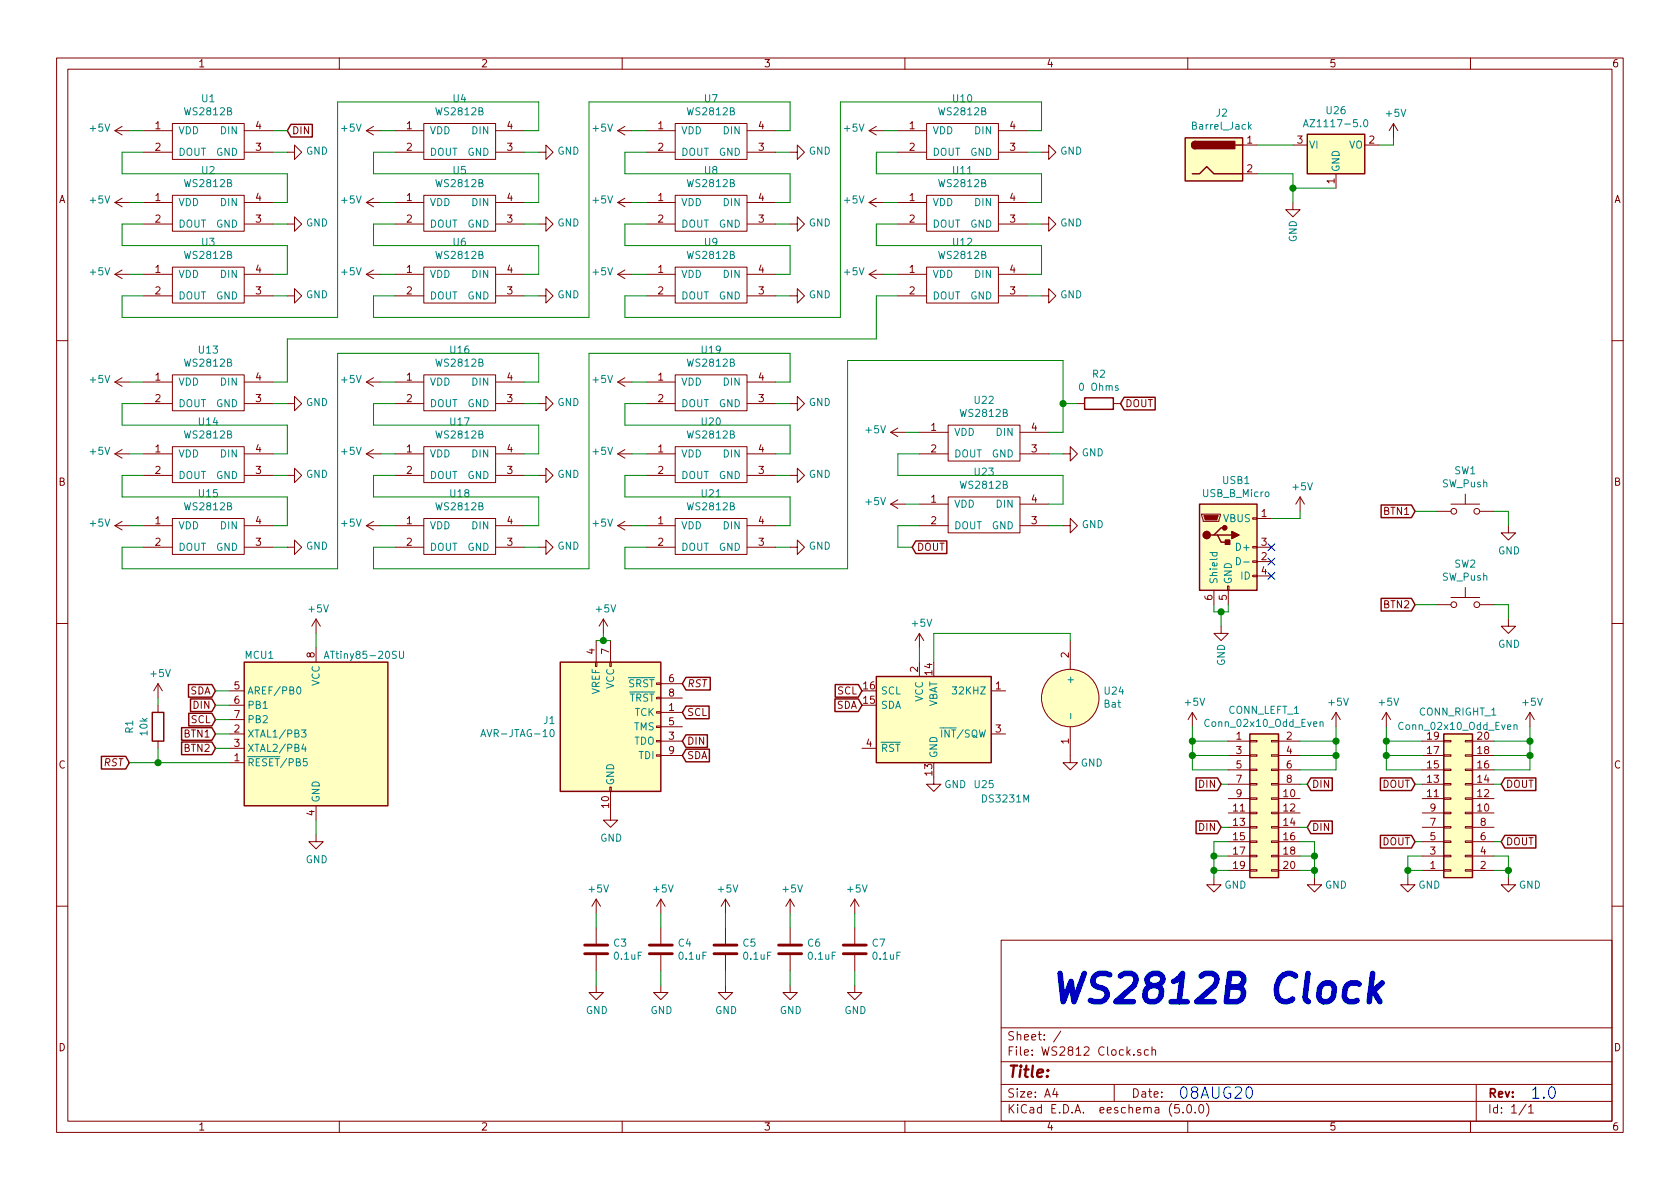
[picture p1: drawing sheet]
<svg xmlns="http://www.w3.org/2000/svg" width="297mm" height="210mm" viewBox="0 0 297 210" stroke-linecap="round" stroke-linejoin="round" font-family="sans-serif">
<g fill="none" stroke="#840000" stroke-width=".18">
<path d="M10 10.3h277v189.9h-277zM12 12.2h273v186.1h-273zM60 10.3v1.9M110 10.3v1.9M160 10.3v1.9M210 10.3v1.9M260 10.3v1.9M20.3 23.1h2.6M20.3 23.1l1.3 .8M20.3 35.8h2.6M20.3 35.8l1.3 .8M21.6 22.3l-1.3 .8"/>
<path d="M21.6 35l-1.3 .8M25.4 23.1h5.1M25.4 26.9h5.1M25.4 35.8h5.1M25.4 39.6h5.1M30.5 21.8h12.7v6.4h-12.7zM30.5 34.5h12.7v6.4h-12.7zM43.2 23.1h5.1M43.2 26.9h5.1M43.2 35.8h5.1M43.2 39.6h5.1M50.8 26.9h1.3v-1.3l1.2 1.3-1.2 1.3v-1.3"/>
<path d="M50.8 39.6h1.3v-1.3l1.2 1.3-1.2 1.3v-1.3M64.8 23.1h2.5M64.8 35.8h2.5M64.8 23.1l1.2 .8M64.8 35.8l1.2 .8M66 22.3l-1.2 .8M66 35l-1.2 .8M69.8 23.1h5.1M69.8 26.9h5.1M69.8 35.8h5.1M69.8 39.6h5.1M74.9 21.8h12.7v6.4h-12.7z"/>
<path d="M74.9 34.5h12.7v6.4h-12.7zM87.6 23.1h5.1M87.6 26.9h5.1M87.6 35.8h5.1M87.6 39.6h5.1M95.2 26.9h1.3v-1.3l1.3 1.3-1.3 1.3v-1.3M95.2 39.6h1.3v-1.3l1.3 1.3-1.3 1.3v-1.3M109.2 23.1h2.6M109.2 35.8h2.6M109.2 23.1l1.3 .8M109.2 35.8l1.3 .8M110.5 22.3l-1.3 .8"/>
<path d="M110.5 35l-1.3 .8M114.3 23.1h5.1M114.3 26.9h5.1M114.3 35.8h5.1M114.3 39.6h5.1M119.4 21.8h12.7v6.4h-12.7zM119.4 34.5h12.7v6.4h-12.7zM132.1 23.1h5.1M132.1 26.9h5.1M132.1 35.8h5.1M132.1 39.6h5.1M139.7 26.9h1.3v-1.3l1.2 1.3-1.2 1.3v-1.3"/>
<path d="M139.7 39.6h1.3v-1.3l1.2 1.3-1.2 1.3v-1.3M153.7 23.1h2.5M153.7 35.8h2.5M153.7 23.1l1.2 .8M153.7 35.8l1.2 .8M154.9 22.3l-1.2 .8M154.9 35l-1.2 .8M158.7 23.1h5.1M158.7 26.9h5.1M158.7 35.8h5.1M158.7 39.6h5.1M163.8 21.8h12.7v6.4h-12.7z"/>
<path d="M163.8 34.5h12.7v6.4h-12.7zM176.5 23.1h5.1M176.5 26.9h5.1M176.5 35.8h5.1M176.5 39.6h5.1M184.1 26.9h1.3v-1.3l1.3 1.3-1.3 1.3v-1.3M184.1 39.6h1.3v-1.3l1.3 1.3-1.3 1.3v-1.3M219.7 25.6h2.5M219.7 30.7h2.5M228.6 35.8v1.3h1.3l-1.3 1.2-1.3-1.2h1.3M228.6 25.6h2.5M236.2 30.7v2.6"/>
<path d="M241.3 25.6h2.5M246.4 21.8l-.8 1.3M246.4 21.8v2.6M246.4 21.8l.7 1.3M20.3 48.5h2.6M20.3 48.5l1.3 .8M21.6 47.7l-1.3 .8M25.4 48.5h5.1M25.4 52.3h5.1M30.5 47.2h12.7v6.4h-12.7zM43.2 48.5h5.1M43.2 52.3h5.1"/>
<path d="M50.8 52.3h1.3v-1.3l1.2 1.3-1.2 1.3v-1.3M64.8 48.5h2.5M64.8 48.5l1.2 .8M66 47.7l-1.2 .8M69.8 48.5h5.1M69.8 52.3h5.1M74.9 47.2h12.7v6.4h-12.7zM87.6 48.5h5.1M87.6 52.3h5.1M95.2 52.3h1.3v-1.3l1.3 1.3-1.3 1.3v-1.3M109.2 48.5h2.6M109.2 48.5l1.3 .8"/>
<path d="M110.5 47.7l-1.3 .8M114.3 48.5h5.1M114.3 52.3h5.1M119.4 47.2h12.7v6.4h-12.7zM132.1 48.5h5.1M132.1 52.3h5.1M139.7 52.3h1.3v-1.3l1.2 1.3-1.2 1.3v-1.3M153.7 48.5h2.5M153.7 48.5l1.2 .8M154.9 47.7l-1.2 .8M158.7 48.5h5.1M158.7 52.3h5.1"/>
<path d="M163.8 47.2h12.7v6.4h-12.7zM176.5 48.5h5.1M176.5 52.3h5.1M184.1 52.3h1.3v-1.3l1.3 1.3-1.3 1.3v-1.3M10 60.2h2M20.3 67.6h2.6M20.3 67.6l1.3 .7M21.6 66.8l-1.3 .8M21.6 79.5l-1.3 .8M25.4 67.6h5.1M25.4 71.4h5.1M30.5 66.3h12.7v6.3h-12.7z"/>
<path d="M30.5 79h12.7v6.3h-12.7zM43.2 67.6h5.1M43.2 71.4h5.1M50.8 71.4h1.3v-1.3l1.2 1.3-1.2 1.2v-1.2M64.8 67.6h2.5M64.8 67.6l1.2 .7M66 66.8l-1.2 .8M66 79.5l-1.2 .8M69.8 67.6h5.1M69.8 71.4h5.1M74.9 66.3h12.7v6.3h-12.7zM74.9 79h12.7v6.3h-12.7z"/>
<path d="M87.6 67.6h5.1M87.6 71.4h5.1M95.2 71.4h1.3v-1.3l1.3 1.3-1.3 1.2v-1.2M109.2 67.6h2.6M109.2 67.6l1.3 .7M110.5 66.8l-1.3 .8M110.5 79.5l-1.3 .8M114.3 67.6h5.1M114.3 71.4h5.1M119.4 66.3h12.7v6.3h-12.7zM119.4 79h12.7v6.3h-12.7zM132.1 67.6h5.1"/>
<path d="M132.1 71.4h5.1M139.7 71.4h1.3v-1.3l1.2 1.3-1.2 1.2v-1.2M157.5 76.4h2.5M157.5 76.4l1.2 .8M158.7 75.7l-1.2 .7M162.6 76.4h5M167.6 75.2h12.7v6.3h-12.7zM180.3 76.4h5.1M190.5 71.4h1.3M196.8 71.4h1.3M285 60.2h2M20.3 80.3h2.6"/>
<path d="M20.3 80.3l1.3 .7M20.3 93h2.6M20.3 93l1.3 .7M21.6 92.2l-1.3 .8M25.4 96.8h5.1M25.4 80.3h5.1M25.4 84.1h5.1M25.4 93h5.1M30.5 91.7h12.7v6.3h-12.7zM43.2 96.8h5.1M43.2 80.3h5.1M43.2 84.1h5.1"/>
<path d="M43.2 93h5.1M50.8 84.1h1.3v-1.3l1.2 1.3-1.2 1.2v-1.2M50.8 96.8h1.3v-1.3l1.2 1.3-1.2 1.2v-1.2M64.8 80.3h2.5M64.8 93h2.5M64.8 80.3l1.2 .7M64.8 93l1.2 .7M66 92.2l-1.2 .8M69.8 96.8h5.1M69.8 80.3h5.1M69.8 84.1h5.1M69.8 93h5.1"/>
<path d="M74.9 91.7h12.7v6.3h-12.7zM87.6 96.8h5.1M87.6 80.3h5.1M87.6 84.1h5.1M87.6 93h5.1M95.2 84.1h1.3v-1.3l1.3 1.3-1.3 1.2v-1.2M95.2 96.8h1.3v-1.3l1.3 1.3-1.3 1.2v-1.2M109.2 80.3h2.6M109.2 93h2.6M109.2 80.3l1.3 .7M109.2 93l1.3 .7M110.5 92.2l-1.3 .8"/>
<path d="M114.3 96.8h5.1M114.3 80.3h5.1M114.3 84.1h5.1M114.3 93h5.1M119.4 91.7h12.7v6.3h-12.7zM132.1 96.8h5.1M132.1 80.3h5.1M132.1 84.1h5.1M132.1 93h5.1M139.7 84.1h1.3v-1.3l1.2 1.3-1.2 1.2v-1.2M139.7 96.8h1.3v-1.3l1.2 1.3-1.2 1.2v-1.2M157.5 89.1h2.5"/>
<path d="M157.5 89.1l1.2 .8M158.7 88.4l-1.2 .7M162.6 89.1h5M162.6 80.3h5M162.6 93h5M167.6 87.9h12.7v6.3h-12.7zM180.3 89.1h5.1M180.3 80.3h5.1M180.3 93h5.1M188 80.3h1.2v-1.3l1.3 1.3-1.3 1.2v-1.2M188 93h1.2v-1.3l1.3 1.3-1.3 1.2v-1.2M212.5 90.9h3.3v.3l-.3 1h-2.8z"/>
<path d="M221.5 99.2h.7v.2h-.7zM221.5 96.6h.7v.3h-.7zM221.5 91.6h.7v.2h-.7zM222.2 91.7h2.6M222.2 99.3h2.6M222.2 96.8h2.6M229.9 87.9l-.8 1.2M229.9 87.9v2.5M229.9 87.9l.7 1.2M254 90.4h2.5M256.5 89.1h5.1M259.1 87.4v1.7"/>
<path d="M261.6 90.4h2.6M266.7 93v1.2h1.3l-1.3 1.3-1.3-1.3h1.3M10 110.3h2M55.9 109.5v2.5M55.9 114.5v2.6M55.9 109.5l-.8 1.2M55.9 109.5l.7 1.2M105.3 117.1h.2v.8h-.2zM105.4 113.3v3.8M106.7 109.5l-.8 1.2M106.7 109.5v2.5M106.7 109.5l.7 1.2"/>
<path d="M107.8 117.1h.3v.8h-.3zM107.9 113.3v3.8M162.6 112v2.5M162.6 117.1v2.5M162.6 112l-.8 1.3M162.6 112l.7 1.3M189.2 113.3v5.1M214.6 104.4v2.5M215.9 110.7v1.3h1.3l-1.3 1.3-1.3-1.3h1.3M217 103.6h.3v.8h-.3zM217.2 104.4v2.5M221.5 101.7h.7v.3h-.7z"/>
<path d="M222.2 101.8h2.6M254 106.9h2.5M256.5 105.7h5.1M259.1 103.9v1.8M261.6 106.9h2.6M266.7 109.5v1.2h1.3l-1.3 1.3-1.3-1.3h1.3M285 110.3h2M27.9 120.9l-.7 1.3M27.9 120.9v2.5M27.9 124.7v1.3M27.9 131.1v1.2M27.9 120.9l.8 1.3"/>
<path d="M40.6 134.9h2.6M40.6 129.8h2.6M40.6 132.3h2.6M40.6 122.2h2.6M40.6 124.7h2.6M40.6 127.2h2.6M107.8 139.2h.3v.7h-.3zM107.9 139.9v5.1h1.3l-1.3 1.3-1.2-1.3h1.2M116.1 133.5h.7v.2h-.7zM116.1 130.9h.7v.3h-.7zM116.1 128.4h.7v.2h-.7zM116.1 125.9h.7v.2h-.7z"/>
<path d="M116.1 123.3h.7v.3h-.7zM116.1 120.8h.7v.2h-.7zM116.8 126h3.8M116.8 131.1h3.8M116.8 128.5h3.8M116.8 120.9h3.8M116.8 123.4h3.8M116.8 133.6h3.8M152.4 132.3h2.5M165.1 137.4v1.3h1.3l-1.3 1.2-1.3-1.2h1.3M175.3 129.8h2.5M175.3 122.2h2.5"/>
<path d="M189.2 128.5v6.4h1.3l-1.3 1.2-1.2-1.2h1.2M210.8 126l-.7 1.2M210.8 126v2.5M210.8 126l.8 1.2M217.2 131.1h3.8M217.2 133.6h3.8M217.2 136.1h3.8M217.2 138.7h3.8M221 138.6h1.2v.2h-1.2zM221 136h1.2v.3h-1.2zM221 133.5h1.2v.2h-1.2zM221 130.9h1.2v.3h-1.2z"/>
<path d="M224.8 138.6h1.3v.2h-1.3zM224.8 136h1.3v.3h-1.3zM224.8 133.5h1.3v.2h-1.3zM224.8 130.9h1.3v.3h-1.3zM226.1 131.1h3.8M226.1 133.6h3.8M226.1 136.1h3.8M226.1 138.7h3.8M236.2 126l-.7 1.2M236.2 126v2.5M236.2 126l.8 1.2M245.1 126l-.8 1.2"/>
<path d="M245.1 126v2.5M245.1 126l.8 1.2M251.5 131.1h3.8M251.5 133.6h3.8M251.5 136.1h3.8M251.5 138.7h3.8M255.3 130.9h1.2v.3h-1.2zM255.3 133.5h1.2v.2h-1.2zM255.3 136h1.2v.3h-1.2zM255.3 138.6h1.2v.2h-1.2zM259.1 130.9h1.2v.3h-1.2zM259.1 133.5h1.2v.2h-1.2z"/>
<path d="M259.1 136h1.2v.3h-1.2zM259.1 138.6h1.2v.2h-1.2zM260.3 131.1h3.9M260.3 133.6h3.9M260.3 136.1h3.9M260.3 138.7h3.9M270.5 126l-.8 1.2M270.5 126v2.5M270.5 126l.8 1.2M55.9 147.6v1.2h1.2l-1.2 1.3-1.3-1.3h1.3M55.9 142.5v2.5M105.4 159v2.5"/>
<path d="M105.4 159l-.8 1.3M105.4 159l.8 1.3M116.8 159v2.5M116.8 159l-.7 1.3M116.8 159l.8 1.3M128.3 159v2.5M128.3 159l-.8 1.3M128.3 159l.7 1.3M139.7 159v2.5M139.7 159l-.8 1.3M139.7 159l.8 1.3M151.1 159v2.5"/>
<path d="M151.1 159l-.7 1.3M151.1 159l.8 1.3M214.6 155.2v1.3h1.3l-1.3 1.2-1.2-1.2h1.2M217.2 141.2h3.8M217.2 143.8h3.8M217.2 146.3h3.8M217.2 148.8h3.8M217.2 151.4h3.8M217.2 153.9h3.8M221 153.8h1.2v.2h-1.2zM221 151.3h1.2v.2h-1.2zM221 148.7h1.2v.3h-1.2z"/>
<path d="M221 146.2h1.2v.2h-1.2zM221 143.6h1.2v.3h-1.2zM221 141.1h1.2v.2h-1.2zM224.8 153.8h1.3v.2h-1.3zM224.8 151.3h1.3v.2h-1.3zM224.8 148.7h1.3v.3h-1.3zM224.8 146.2h1.3v.2h-1.3zM224.8 143.6h1.3v.3h-1.3zM224.8 141.1h1.3v.2h-1.3zM226.1 141.2h3.8M226.1 143.8h3.8M226.1 146.3h3.8"/>
<path d="M226.1 148.8h3.8M226.1 151.4h3.8M226.1 153.9h3.8M232.4 155.2v1.3h1.3l-1.3 1.2-1.3-1.2h1.3M248.9 155.2v1.3h1.3l-1.3 1.2-1.3-1.2h1.3M251.5 141.2h3.8M251.5 143.8h3.8M251.5 146.3h3.8M251.5 148.8h3.8M251.5 151.4h3.8M251.5 153.9h3.8M255.3 141.1h1.2v.2h-1.2z"/>
<path d="M255.3 143.6h1.2v.3h-1.2zM255.3 146.2h1.2v.2h-1.2zM255.3 148.7h1.2v.3h-1.2zM255.3 151.3h1.2v.2h-1.2zM255.3 153.8h1.2v.2h-1.2zM259.1 141.1h1.2v.2h-1.2zM259.1 143.6h1.2v.3h-1.2zM259.1 146.2h1.2v.2h-1.2zM259.1 148.7h1.2v.3h-1.2zM259.1 151.3h1.2v.2h-1.2zM259.1 153.8h1.2v.2h-1.2zM260.3 141.2h3.9"/>
<path d="M260.3 143.8h3.9M260.3 146.3h3.9M260.3 148.8h3.9M260.3 151.4h3.9M260.3 153.9h3.9M266.7 155.2v1.3h1.3l-1.3 1.2-1.3-1.2h1.3M10 160.2h2M105.4 174.2v1.3h1.3l-1.3 1.3-1.3-1.3h1.3M105.4 164.1v2.8M105.4 168.9v2.8M116.8 174.2v1.3h1.3l-1.3 1.3-1.2-1.3h1.2M116.8 164.1v2.8"/>
<path d="M116.8 168.9v2.8M128.3 174.2v1.3h1.2l-1.2 1.3-1.3-1.3h1.3M128.3 164.1v2.8M128.3 168.9v2.8M139.7 174.2v1.3h1.3l-1.3 1.3-1.3-1.3h1.3M139.7 164.1v2.8M139.7 168.9v2.8M151.1 174.2v1.3h1.3l-1.3 1.3-1.2-1.3h1.2M151.1 164.1v2.8M151.1 168.9v2.8M177 166.3h108v32h-108zM285 160.2h2"/>
<path d="M60 198.3v1.9M110 198.3v1.9M160 198.3v1.9M177 194.8h108M177 191.8h108M177 187.8h108M177 181.8h108M186.5 192.5l-.4 1h1M186.8 193v1M187.6 182.3l-1.3 2M197 191.8v3M201.7 185.7l-.4-.1-.2 .2 .1 .2 .5 .2v.3h-.6"/>
<path d="M203 185.7l-.4-.1-.3 .3 .2 .6h.5M203.7 185.7l.2-.1 .4 .1v.9M203.7 185.1v1.5M208.5 195.3h-.8v.7l.2-.1 .5 .1 .1 .2v.5l-.2 .1-.6-.1M209.2 196.7v.1M210 195.5l.3-.2a.94 .94 0 0 1 0 1.5 .82 .82 0 0 1-.3-1.3zM210 198.3v1.9M211.3 196.7v.1M212.2 195.4l.1-.1a.8 .8 0 0 1 .5 .8 .8 .8 0 0 1-.5 .7 1 1 0 0 1-.1-1.4zM213.3 195.1a1.71 1.71 0 0 1 0 2.3M260 198.3v1.9M261 191.8v6.5"/>
<path d="M269.8 195.2l-1.2 2M270.3 195.8l.4-.5v1.5M270.3 196.8h.8"/>
<circle cx="257" cy="90.4" r=".51"/>
<circle cx="261.1" cy="90.4" r=".51"/>
<circle cx="257" cy="106.9" r=".51"/>
<circle cx="261.1" cy="106.9" r=".51"/>
<circle cx="189.2" cy="123.4" r="5.1"/>
</g>
<g fill="none" stroke="#008400" stroke-width=".18">
<path d="M22.9 23.1h2.5M22.9 35.8h2.5M25.4 26.9h-3.8v3.8h29.2v5.1h-2.5M25.4 39.6h-3.8v3.8h29.2v5.1h-2.5M48.3 26.9h2.5M48.3 23.1h2.5M48.3 39.6h2.5M67.3 23.1h2.5M67.3 35.8h2.5M69.8 26.9h-3.8v3.8h29.2v5.1h-2.5M69.8 39.6h-3.8v3.8h29.2v5.1h-2.5M92.7 26.9h2.5"/>
<path d="M92.7 23.1h2.5v-5.1h-35.5v38.1h-38.1v-3.8h3.8M92.7 39.6h2.5M111.8 23.1h2.5M111.8 35.8h2.5M114.3 26.9h-3.8v3.8h29.2v5.1h-2.5M114.3 39.6h-3.8v3.8h29.2v5.1h-2.5M137.2 26.9h2.5M137.2 23.1h2.5v-5.1h-35.6v38.1h-38.1v-3.8h3.8M137.2 39.6h2.5M156.2 23.1h2.5M156.2 35.8h2.5M158.7 26.9h-3.8v3.8h29.2v5.1h-2.5"/>
<path d="M158.7 39.6h-3.8v3.8h29.2v5.1h-2.5M181.6 26.9h2.5M181.6 23.1h2.5v-5.1h-35.5v38.1h-38.1v-3.8h3.8M181.6 39.6h2.5M222.2 30.7h6.4v5.1M222.2 25.6h6.4M228.6 33.3h7.6M246.4 24.4v1.2h-2.6M22.9 48.5h2.5M48.3 52.3h2.5M67.3 48.5h2.5M92.7 52.3h2.5"/>
<path d="M111.8 48.5h2.5M137.2 52.3h2.5M156.2 48.5h2.5M158.7 52.3h-3.8v7.6h-104.1v7.7h-2.5M181.6 52.3h2.5M22.9 67.6h2.5M25.4 71.4h-3.8v3.8h29.2v5.1h-2.5M48.3 71.4h2.5M67.3 67.6h2.5M69.8 71.4h-3.8v3.8h29.2v5.1h-2.5M92.7 67.6h2.5v-5.1h-35.5v38.1h-38.1v-3.8h3.8M92.7 71.4h2.5"/>
<path d="M111.8 67.6h2.5M114.3 71.4h-3.8v3.8h29.2v5.1h-2.5M137.2 67.6h2.5v-5.1h-35.6v38.1h-38.1v-3.8h3.8M137.2 71.4h2.5M160 76.4h2.6M185.4 76.4h2.6v-12.7h-38.1v36.9h-39.4v-3.8h3.8M188 71.4h2.5M22.9 80.3h2.5M22.9 93h2.5M25.4 84.1h-3.8v3.8h29.2v5.1h-2.5M48.3 84.1h2.5M48.3 96.8h2.5"/>
<path d="M67.3 80.3h2.5M67.3 93h2.5M69.8 84.1h-3.8v3.8h29.2v5.1h-2.5M92.7 84.1h2.5M92.7 96.8h2.5M111.8 80.3h2.5M111.8 93h2.5M114.3 84.1h-3.8v3.8h29.2v5.1h-2.5M137.2 84.1h2.5M137.2 96.8h2.5M160 89.1h2.6M162.6 80.3h-3.9v3.8h29.3v5h-2.6"/>
<path d="M162.6 93h-3.9v3.8h2.6M185.4 80.3h2.6M185.4 93h2.6M229.9 90.4v1.3h-5.1M250.2 90.4h3.8M264.2 90.4h2.5v2.6M55.9 112v2.5M105.4 113.3h2.5M106.7 112v1.3M162.6 114.5v2.6M189.2 113.3v-1.3h-24.1v5.1M214.6 106.9v1.3h2.6v-1.3"/>
<path d="M215.9 108.2v2.5M250.2 106.9h3.8M264.2 106.9h2.5v2.6M22.9 134.9h17.7M27.9 123.4v1.3M27.9 132.3v2.6M38.1 124.7h2.5M38.1 127.2h2.5M38.1 122.2h2.5M38.1 129.8h2.5M38.1 132.3h2.5M210.8 128.5v7.6h6.4"/>
<path d="M210.8 131.1h6.4M210.8 133.6h6.4M215.9 138.7h1.3M229.9 131.1h6.3M229.9 133.6h6.3M229.9 138.7h1.2M236.2 128.5v7.6h-6.3M245.1 128.5v7.6h6.4M245.1 131.1h6.4M245.1 133.6h6.4M250.2 138.7h1.3M264.2 131.1h6.3"/>
<path d="M264.2 133.6h6.3M264.2 138.7h1.2M270.5 128.5v7.6h-6.3M55.9 145v2.6M214.6 153.9h2.6M214.6 151.4h2.6M215.9 146.3h1.3M217.2 148.8h-2.6v6.4M229.9 153.9h2.5M229.9 151.4h2.5M229.9 148.8h2.5v6.4M229.9 146.3h1.2"/>
<path d="M248.9 153.9h2.6M250.2 148.8h1.3M251.5 151.4h-2.6v3.8M264.2 151.4h2.5v3.8M264.2 153.9h2.5M264.2 148.8h1.2M105.4 161.5v2.6M105.4 171.7v2.5M116.8 161.5v2.6M116.8 171.7v2.5M128.3 161.5v2.6M128.3 171.7v2.5"/>
<path d="M139.7 161.5v2.6M139.7 171.7v2.5M151.1 161.5v2.6M151.1 171.7v2.5"/>
</g>
<g fill="none" stroke="#840000" stroke-width=".25">
<path d="M51.4 22h3.8v2.2h-3.8l-.6-1.1zM209.5 24.4h10.2v7.6h-10.2zM210.8 30.7h1.3l1.3-1.2 1.2 1.2h5.1M211.3 25a.63 .63 0 0 0-.6 .6 .63 .63 0 0 0 .6 .7M218.4 25.6h1.3M231.1 23.7h10.2v7h-10.2zM191.8 70.4h5v2h-5zM198.8 70.3h5.4v2.2h-5.4l-.7-1.1zM161.9 95.7h5.5v2.2h-5.5l-.6-1.1zM212.1 89.1h10.1v15.3h-10.1zM214.6 94.6h.7l.6 1.3h1.3M215.3 94.6h2.5"/>
<path d="M216.5 93.3h-.6l-1.3 1.3h-.6M244.2 89.3h5.4l.6 1.1-.6 1.1h-5.4zM43.2 117.1h25.4v25.4h-25.4zM99.1 117.1h17.7v22.8h-17.7zM121.3 119.8h4.3v2.2h-4.3l-.7-1.1zM154.9 119.6h20.4v15.3h-20.4zM244.2 105.8h5.4l.6 1.1-.6 1.1h-5.4zM17.9 133.8h4.3l.7 1.1-.7 1.1h-4.3zM26.9 126h2.1v5.1h-2.1zM32.1 128.7h5.4l.6 1.1-.6 1.1h-5.4zM32.1 131.2h5.4l.6 1.1-.6 1.1h-5.4zM33.3 121.1h4.2l.6 1.1-.6 1.1h-4.2z"/>
<path d="M33.4 126.1h4.1l.6 1.1-.6 1.2h-4.1zM33.7 123.6h3.8l.6 1.1-.6 1.1h-3.8zM121.3 124.9h4.1v2.2h-4.1l-.7-1.1zM121.3 132.5h4.1v2.2h-4.1l-.7-1.1zM121.3 129.9h3.8v2.3h-3.8l-.7-1.1zM147.6 123.6h4.2l.6 1.1-.6 1.1h-4.2zM147.7 121.1h4.1l.6 1.1-.6 1.1h-4.1zM211.5 137.6h3.8l.6 1.1-.6 1.1h-3.8zM221 129.8h5.1v25.4h-5.1zM231.8 137.6h3.8v2.2h-3.8l-.7-1.1zM244.1 137.6h5.5l.6 1.1-.6 1.1h-5.5zM255.3 129.8h5v25.4h-5z"/>
<path d="M266.1 137.6h5.5v2.2h-5.5l-.7-1.1zM211.5 145.2h3.8l.6 1.1-.6 1.1h-3.8zM231.8 145.2h3.8v2.2h-3.8l-.7-1.1zM244.1 147.7h5.5l.6 1.1-.6 1.2h-5.5zM266.1 147.7h5.5v2.3h-5.5l-.7-1.2z"/>
</g>
<g fill="#ffffc2" stroke="#ffffc2" stroke-width=".18">
<path d="M43.2 117.1h25.4v25.4h-25.4z"/>
<path d="M212.1 89.1h10.1v15.3h-10.1z"/>
<path d="M99.1 117.1h17.7v22.8h-17.7z"/>
<path d="M154.9 119.6h20.4v15.3h-20.4z"/>
<path d="M221 129.8h5.1v25.4h-5.1z"/>
<path d="M255.3 129.8h5v25.4h-5z"/>
<path d="M209.5 24.4h10.2v7.6h-10.2z"/>
<path d="M231.1 23.7h10.2v7h-10.2z"/>
<circle cx="189.2" cy="123.4" r="5.1"/>
</g>
<g fill="none" stroke="#008484" stroke-width=".18">
<path d="M220.9 22.4l.3 .5M221.2 22l-.4 .5M230.5 22.4l.4-1.2 .4 1.2M230.6 22.1h.6M241.2 21.3l.2-.1a.67 .67 0 0 1 .5 .6 .67 .67 0 0 1-.5 .6l-.3-.5zM213.9 97.7h1.3M214.4 97.7v.4l.2 .2 .5-.1v-.5M218.6 98.6a.64 .64 0 0 1 .7 .6 .64 .64 0 0 1-.7 .7zM219.9 99.4h1M57.3 116.4l.4-1.2 .5 1.2M57.5 116.1h.5M70.6 115.2v1l.3 .2h.2l.2-.2v-1"/>
<path d="M52.6 121.6l.2-.1a.67 .67 0 0 1 .4 .6 .67 .67 0 0 1-.4 .6l-.3-.5zM53.3 129.1h.8l-.4 .5 .3 .1 .1 .4-.3 .2-.5-.1M53.7 131.6l-.3 .9h.8M54 132v.9M54.3 134.2h-.6l-.1 .6 .2-.2 .5 .2v.5l-.2 .1-.5-.1M85 130.3l.4-1.3 .5 1.3M85.1 129.9h.7M97.4 129.1l.1-.1a.67 .67 0 0 1 .5 .6 .67 .67 0 0 1-.5 .7l-.3-.5zM166.2 128.7h.6M189.3 126.2v.9M233.4 127.8l.2-.2 .3 .1v.8M233.4 127.6v.9"/>
<path d="M267.7 128.3l.2-.1h.3v.8M267.7 128.2v.8"/>
</g>
<path d="M103.4 168.7h4M103.4 167.1h4M114.8 168.7h4.1M114.8 167.1h4.1M126.2 168.7h4.1M126.2 167.1h4.1M137.7 168.7h4M137.7 167.1h4M149.1 168.7h4.1M149.1 167.1h4.1" fill="none" stroke="#840000" stroke-width=".51"/>
<path d="M242.7 172.1l-.6 5M242.8 175.2l1.2 1.9M244.4 173.8l-2.1 1.9" fill="none" stroke="#0000c2" stroke-width=".99"/>
<path d="M220.5 192.4a.49 .49 0 0 1 .5-.2 .49 .49 0 0 1 .3 .4 1.04 1.04 0 0 1-.5 1.6 1.25 1.25 0 0 1-.3-1.8z" fill="none" stroke="#0000c2" stroke-width=".18"/>
<g fill="#840000" stroke="#840000" stroke-width=".25">
<path d="M216.7 95.5h.7v.8h-.7z"/>
<path d="M217.8 94l1.3 .6-1.3 .6z"/>
<path d="M210.9 25.2l.4-.2v1.3a.64 .64 0 0 1-.6-.4 .64 .64 0 0 1 .2-.7z"/>
<path d="M211.3 25h7v1.3h-7z"/>
<circle cx="213.4" cy="94.6" r=".63"/>
<circle cx="216.5" cy="93.3" r=".38"/>
</g>
<path d="M212.9 91.2h2.5l-.3 .7h-2z" fill="#840000" stroke="#840000" stroke-width=".18"/>
<g fill="#008400" stroke="#008400" stroke-width=".25">
<circle cx="215.9" cy="108.2" r=".51"/>
<circle cx="27.9" cy="134.9" r=".51"/>
<circle cx="106.7" cy="113.3" r=".51"/>
<circle cx="214.6" cy="153.9" r=".51"/>
<circle cx="232.4" cy="153.9" r=".51"/>
<circle cx="210.8" cy="131.1" r=".51"/>
<circle cx="210.8" cy="133.6" r=".51"/>
<circle cx="236.2" cy="131.1" r=".51"/>
<circle cx="236.2" cy="133.6" r=".51"/>
<circle cx="188" cy="71.4" r=".51"/>
<circle cx="248.9" cy="153.9" r=".51"/>
<circle cx="266.7" cy="153.9" r=".51"/>
<circle cx="245.1" cy="131.1" r=".51"/>
<circle cx="245.1" cy="133.6" r=".51"/>
<circle cx="270.5" cy="131.1" r=".51"/>
<circle cx="270.5" cy="133.6" r=".51"/>
<circle cx="214.6" cy="151.4" r=".51"/>
<circle cx="232.4" cy="151.4" r=".51"/>
<circle cx="228.6" cy="33.3" r=".51"/>
</g>
<path d="M224.2 98.7l1.2 1.2M224.2 96.2l1.2 1.2M225.4 98.7l-1.2 1.2M225.4 96.2l-1.2 1.2M224.2 101.2l1.2 1.3M225.4 101.2l-1.2 1.3" fill="none" stroke="#000084" stroke-width=".18"/>
<text font-size="7" fill="#0000c2" x="185.4" y="177.4">WS2812B Clock</text>
<text font-size="2.8" fill="#840000" x="178" y="190.5">Title:</text>
<g font-size="2.8" fill="#0000c2">
<text x="208.3" y="194.3">08AUG20</text>
<text x="270.5" y="194.3">1.0</text>
</g>
<g font-size="2.1" fill="#840000">
<text x="178" y="184">Sheet: /</text>
<text x="178" y="186.7">File: WS2812 Clock.sch</text>
<text x="178" y="196.9">KiCad E.D.A. eeschema (5.0.0)</text>
<text x="178" y="194.1">Size: A4</text>
<text x="200" y="194.1">Date:</text>
<text x="263" y="194.1">Rev:</text>
<text x="263" y="196.9">Id: 1/1</text>
</g>
<g font-size="1.8" fill="#840000">
<text x="35" y="11.9">1</text>
<text x="85" y="11.9">2</text>
<text x="135" y="11.9">3</text>
<text x="185" y="11.9">4</text>
<text x="235" y="11.9">5</text>
<text x="285" y="11.9">6</text>
<text x="27.5" y="22.9">1</text>
<text x="45.2" y="22.9">4</text>
<text x="51.6" y="23.7">DIN</text>
<text x="71.9" y="22.9">1</text>
<text x="89.7" y="22.9">4</text>
<text x="116.4" y="22.9">1</text>
<text x="134.1" y="22.9">4</text>
<text x="160.8" y="22.9">1</text>
<text x="178.6" y="22.9">4</text>
<text x="27.5" y="26.7">2</text>
<text x="45.2" y="26.7">3</text>
<text x="71.9" y="26.7">2</text>
<text x="89.7" y="26.7">3</text>
<text x="116.4" y="26.7">2</text>
<text x="134.1" y="26.7">3</text>
<text x="160.8" y="26.7">2</text>
<text x="178.6" y="26.7">3</text>
<text x="220.5" y="25.4">1</text>
<text x="229.4" y="25.4">3</text>
<text x="242.1" y="25.4">2</text>
<text x="10.4" y="35.9">A</text>
<text x="27.5" y="35.6">1</text>
<text x="45.2" y="35.6">4</text>
<text x="71.9" y="35.6">1</text>
<text x="89.7" y="35.6">4</text>
<text x="116.4" y="35.6">1</text>
<text x="134.1" y="35.6">4</text>
<text x="160.8" y="35.6">1</text>
<text x="178.6" y="35.6">4</text>
<text x="220.5" y="30.5">2</text>
<text x="236" y="32.5" transform="rotate(-90 236 32.5)">1</text>
<text x="285.4" y="35.9">A</text>
<text x="27.5" y="39.4">2</text>
<text x="45.2" y="39.4">3</text>
<text x="71.9" y="39.4">2</text>
<text x="89.7" y="39.4">3</text>
<text x="116.4" y="39.4">2</text>
<text x="134.1" y="39.4">3</text>
<text x="160.8" y="39.4">2</text>
<text x="178.6" y="39.4">3</text>
<text x="27.5" y="48.3">1</text>
<text x="27.5" y="52.1">2</text>
<text x="45.2" y="52.1">3</text>
<text x="45.2" y="48.3">4</text>
<text x="71.9" y="48.3">1</text>
<text x="71.9" y="52.1">2</text>
<text x="89.7" y="52.1">3</text>
<text x="89.7" y="48.3">4</text>
<text x="116.4" y="48.3">1</text>
<text x="116.4" y="52.1">2</text>
<text x="134.1" y="52.1">3</text>
<text x="134.1" y="48.3">4</text>
<text x="160.8" y="48.3">1</text>
<text x="160.8" y="52.1">2</text>
<text x="178.6" y="52.1">3</text>
<text x="178.6" y="48.3">4</text>
<text x="27.5" y="67.3">1</text>
<text x="27.5" y="71.1">2</text>
<text x="45.2" y="71.1">3</text>
<text x="45.2" y="67.3">4</text>
<text x="71.9" y="67.3">1</text>
<text x="71.9" y="71.1">2</text>
<text x="89.7" y="71.1">3</text>
<text x="89.7" y="67.3">4</text>
<text x="116.4" y="67.3">1</text>
<text x="116.4" y="71.1">2</text>
<text x="134.1" y="71.1">3</text>
<text x="134.1" y="67.3">4</text>
<text x="164.6" y="76.2">1</text>
<text x="182.4" y="76.2">4</text>
<text x="198.9" y="72">DOUT</text>
<text x="27.5" y="80">1</text>
<text x="27.5" y="83.8">2</text>
<text x="45.2" y="83.8">3</text>
<text x="45.2" y="80">4</text>
<text x="71.9" y="80">1</text>
<text x="71.9" y="83.8">2</text>
<text x="89.7" y="83.8">3</text>
<text x="89.7" y="80">4</text>
<text x="116.4" y="80">1</text>
<text x="116.4" y="83.8">2</text>
<text x="134.1" y="83.8">3</text>
<text x="134.1" y="80">4</text>
<text x="164.6" y="80">2</text>
<text x="182.4" y="80">3</text>
<text x="10.4" y="85.9">B</text>
<text x="164.6" y="88.9">1</text>
<text x="182.4" y="88.9">4</text>
<text x="285.4" y="85.9">B</text>
<text x="27.5" y="92.7">1</text>
<text x="45.2" y="92.7">4</text>
<text x="71.9" y="92.7">1</text>
<text x="89.7" y="92.7">4</text>
<text x="116.4" y="92.7">1</text>
<text x="134.1" y="92.7">4</text>
<text x="164.6" y="92.7">2</text>
<text x="182.4" y="92.7">3</text>
<text x="223" y="91.4">1</text>
<text x="244.8" y="91.1">BTN1</text>
<text x="27.5" y="96.5">2</text>
<text x="45.2" y="96.5">3</text>
<text x="71.9" y="96.5">2</text>
<text x="89.7" y="96.5">3</text>
<text x="116.4" y="96.5">2</text>
<text x="134.1" y="96.5">3</text>
<text x="162.1" y="97.4">DOUT</text>
<text x="223" y="99.1">2</text>
<text x="223" y="96.5">3</text>
<text x="223" y="101.6">4</text>
<text x="214.4" y="106.1" transform="rotate(-90 214.4 106.1)">6</text>
<text x="216.9" y="106.1" transform="rotate(-90 216.9 106.1)">5</text>
<text x="244.8" y="107.6">BTN2</text>
<text x="55.6" y="116.3" transform="rotate(-90 55.6 116.3)">8</text>
<text x="105.2" y="115.7" transform="rotate(-90 105.2 115.7)">4</text>
<text x="107.7" y="115.7" transform="rotate(-90 107.7 115.7)">7</text>
<text x="162.3" y="118.8" transform="rotate(-90 162.3 118.8)">2</text>
<text x="164.8" y="119.3" transform="rotate(-90 164.8 119.3)">14</text>
<text x="189" y="116.3" transform="rotate(-90 189 116.3)">2</text>
<text x="33.6" y="122.8">SDA</text>
<text x="34.3" y="125.3">DIN</text>
<text x="41.4" y="121.9">5</text>
<text x="41.4" y="124.5">6</text>
<text x="118.3" y="125.7">1</text>
<text x="118.3" y="120.6">6</text>
<text x="118.3" y="123.2">8</text>
<text x="121.4" y="121.5">RST</text>
<text x="147.9" y="125.3">SDA</text>
<text x="148.1" y="122.8">SCL</text>
<text x="152.7" y="124.5">15</text>
<text x="152.7" y="121.9">16</text>
<text x="176" y="121.9">1</text>
<text x="32.7" y="130.4">BTN1</text>
<text x="33.8" y="127.9">SCL</text>
<text x="41.4" y="129.5">2</text>
<text x="41.4" y="127">7</text>
<text x="118.3" y="130.8">3</text>
<text x="118.3" y="128.3">5</text>
<text x="121.4" y="126.6">SCL</text>
<text x="121.4" y="131.7">DIN</text>
<text x="176" y="129.5">3</text>
<text x="189" y="131.5" transform="rotate(-90 189 131.5)">1</text>
<text x="218.6" y="130.8">1</text>
<text x="227.5" y="130.8">2</text>
<text x="252.4" y="130.8">19</text>
<text x="261.3" y="130.8">20</text>
<text x="10.4" y="135.9">C</text>
<text x="18.5" y="135.5">RST</text>
<text x="32.7" y="133">BTN2</text>
<text x="41.4" y="134.6">1</text>
<text x="41.4" y="132.1">3</text>
<text x="118.3" y="133.3">9</text>
<text x="121.4" y="134.2">SDA</text>
<text x="153.2" y="132.1">4</text>
<text x="164.8" y="137.1" transform="rotate(-90 164.8 137.1)">13</text>
<text x="218.6" y="133.3">3</text>
<text x="218.6" y="135.9">5</text>
<text x="227.5" y="133.3">4</text>
<text x="227.5" y="135.9">6</text>
<text x="252.4" y="135.9">15</text>
<text x="252.4" y="133.3">17</text>
<text x="261.3" y="135.9">16</text>
<text x="261.3" y="133.3">18</text>
<text x="285.4" y="135.9">C</text>
<text x="107.7" y="142.8" transform="rotate(-90 107.7 142.8)">10</text>
<text x="212.1" y="139.3">DIN</text>
<text x="218.1" y="143.5">11</text>
<text x="218.6" y="138.4">7</text>
<text x="218.6" y="141">9</text>
<text x="227" y="141">10</text>
<text x="227" y="143.5">12</text>
<text x="227.5" y="138.4">8</text>
<text x="231.9" y="139.3">DIN</text>
<text x="244.4" y="139.3">DOUT</text>
<text x="252.4" y="141">11</text>
<text x="252.4" y="138.4">13</text>
<text x="252.9" y="143.5">9</text>
<text x="261.3" y="143.5">10</text>
<text x="261.3" y="141">12</text>
<text x="261.3" y="138.4">14</text>
<text x="266.2" y="139.3">DOUT</text>
<text x="55.6" y="144.2" transform="rotate(-90 55.6 144.2)">4</text>
<text x="212.1" y="146.9">DIN</text>
<text x="218.1" y="146">13</text>
<text x="218.1" y="148.6">15</text>
<text x="227" y="146">14</text>
<text x="227" y="148.6">16</text>
<text x="231.9" y="146.9">DIN</text>
<text x="244.4" y="149.5">DOUT</text>
<text x="252.9" y="148.6">5</text>
<text x="252.9" y="146">7</text>
<text x="261.8" y="148.6">6</text>
<text x="261.8" y="146">8</text>
<text x="266.2" y="149.5">DOUT</text>
<text x="218.1" y="151.1">17</text>
<text x="218.1" y="153.7">19</text>
<text x="227" y="151.1">18</text>
<text x="227" y="153.7">20</text>
<text x="252.9" y="153.7">1</text>
<text x="252.9" y="151.1">3</text>
<text x="261.8" y="153.7">2</text>
<text x="261.8" y="151.1">4</text>
<text x="10.4" y="185.9">D</text>
<text x="285.4" y="185.9">D</text>
<text x="35" y="199.9">1</text>
<text x="85" y="199.9">2</text>
<text x="135" y="199.9">3</text>
<text x="185" y="199.9">4</text>
<text x="235" y="199.9">5</text>
<text x="285" y="199.9">6</text>
</g>
<g font-size="1.8" fill="#008484">
<text x="16" y="23.3">+5V</text>
<text x="31.5" y="23.7">VDD</text>
<text x="32.8" y="20.4">WS2812B</text>
<text x="35.7" y="18.1">U1</text>
<text x="39.1" y="23.7">DIN</text>
<text x="60.5" y="23.3">+5V</text>
<text x="75.9" y="23.7">VDD</text>
<text x="77.3" y="20.4">WS2812B</text>
<text x="80.2" y="18.1">U4</text>
<text x="83.6" y="23.7">DIN</text>
<text x="104.9" y="23.3">+5V</text>
<text x="120.4" y="23.7">VDD</text>
<text x="121.7" y="20.4">WS2812B</text>
<text x="124.6" y="18.1">U7</text>
<text x="128" y="23.7">DIN</text>
<text x="149.4" y="23.3">+5V</text>
<text x="164.8" y="23.7">VDD</text>
<text x="166.2" y="20.4">WS2812B</text>
<text x="168.6" y="18.1">U10</text>
<text x="172.5" y="23.7">DIN</text>
<text x="211" y="22.9">Barrel_Jack</text>
<text x="215.1" y="20.6">J2</text>
<text x="231.5" y="22.5">AZ1117-5.0</text>
<text x="234.6" y="20.2">U26</text>
<text x="245.2" y="20.7">+5V</text>
<text x="31.5" y="27.6">DOUT</text>
<text x="38.2" y="27.6">GND</text>
<text x="54.1" y="27.4">GND</text>
<text x="75.9" y="27.6">DOUT</text>
<text x="82.7" y="27.6">GND</text>
<text x="98.6" y="27.4">GND</text>
<text x="120.4" y="27.6">DOUT</text>
<text x="127.1" y="27.6">GND</text>
<text x="143" y="27.4">GND</text>
<text x="164.8" y="27.6">DOUT</text>
<text x="171.6" y="27.6">GND</text>
<text x="187.5" y="27.4">GND</text>
<text x="231.4" y="26.3">VI</text>
<text x="238.5" y="26.3">VO</text>
<text x="16" y="36">+5V</text>
<text x="32.8" y="33.1">WS2812B</text>
<text x="35.7" y="30.8">U2</text>
<text x="60.5" y="36">+5V</text>
<text x="77.3" y="33.1">WS2812B</text>
<text x="80.2" y="30.8">U5</text>
<text x="104.9" y="36">+5V</text>
<text x="121.7" y="33.1">WS2812B</text>
<text x="124.6" y="30.8">U8</text>
<text x="149.4" y="36">+5V</text>
<text x="166.2" y="33.1">WS2812B</text>
<text x="168.6" y="30.8">U11</text>
<text x="236.9" y="30.5" transform="rotate(-90 236.9 30.5)">GND</text>
<text x="31.5" y="36.4">VDD</text>
<text x="31.5" y="40.3">DOUT</text>
<text x="38.2" y="40.3">GND</text>
<text x="39.1" y="36.4">DIN</text>
<text x="54.1" y="40.1">GND</text>
<text x="75.9" y="36.4">VDD</text>
<text x="75.9" y="40.3">DOUT</text>
<text x="82.7" y="40.3">GND</text>
<text x="83.6" y="36.4">DIN</text>
<text x="98.6" y="40.1">GND</text>
<text x="120.4" y="36.4">VDD</text>
<text x="120.4" y="40.3">DOUT</text>
<text x="127.1" y="40.3">GND</text>
<text x="128" y="36.4">DIN</text>
<text x="143" y="40.1">GND</text>
<text x="164.8" y="36.4">VDD</text>
<text x="164.8" y="40.3">DOUT</text>
<text x="171.6" y="40.3">GND</text>
<text x="172.5" y="36.4">DIN</text>
<text x="187.5" y="40.1">GND</text>
<text x="32.8" y="45.8">WS2812B</text>
<text x="35.7" y="43.5">U3</text>
<text x="77.3" y="45.8">WS2812B</text>
<text x="80.2" y="43.5">U6</text>
<text x="121.7" y="45.8">WS2812B</text>
<text x="124.6" y="43.5">U9</text>
<text x="166.2" y="45.8">WS2812B</text>
<text x="168.6" y="43.5">U12</text>
<text x="229.3" y="42.8" transform="rotate(-90 229.3 42.8)">GND</text>
<text x="16" y="48.7">+5V</text>
<text x="31.5" y="49.1">VDD</text>
<text x="31.5" y="53">DOUT</text>
<text x="38.2" y="53">GND</text>
<text x="39.1" y="49.1">DIN</text>
<text x="54.1" y="52.8">GND</text>
<text x="60.5" y="48.7">+5V</text>
<text x="75.9" y="49.1">VDD</text>
<text x="75.9" y="53">DOUT</text>
<text x="82.7" y="53">GND</text>
<text x="83.6" y="49.1">DIN</text>
<text x="98.6" y="52.8">GND</text>
<text x="104.9" y="48.7">+5V</text>
<text x="120.4" y="49.1">VDD</text>
<text x="120.4" y="53">DOUT</text>
<text x="127.1" y="53">GND</text>
<text x="128" y="49.1">DIN</text>
<text x="143" y="52.8">GND</text>
<text x="149.4" y="48.7">+5V</text>
<text x="164.8" y="49.1">VDD</text>
<text x="164.8" y="53">DOUT</text>
<text x="171.6" y="53">GND</text>
<text x="172.5" y="49.1">DIN</text>
<text x="187.5" y="52.8">GND</text>
<text x="32.8" y="64.8">WS2812B</text>
<text x="35.2" y="62.5">U13</text>
<text x="77.3" y="64.8">WS2812B</text>
<text x="79.7" y="62.5">U16</text>
<text x="121.7" y="64.8">WS2812B</text>
<text x="124.1" y="62.5">U19</text>
<text x="16" y="67.7">+5V</text>
<text x="31.5" y="68.2">VDD</text>
<text x="39.1" y="68.2">DIN</text>
<text x="54.1" y="71.8">GND</text>
<text x="60.5" y="67.7">+5V</text>
<text x="75.9" y="68.2">VDD</text>
<text x="83.6" y="68.2">DIN</text>
<text x="98.6" y="71.8">GND</text>
<text x="104.9" y="67.7">+5V</text>
<text x="120.4" y="68.2">VDD</text>
<text x="128" y="68.2">DIN</text>
<text x="143" y="71.8">GND</text>
<text x="172.4" y="71.4">U22</text>
<text x="191.1" y="69.1">0 Ohms</text>
<text x="193.2" y="66.8">R2</text>
<text x="31.5" y="72">DOUT</text>
<text x="32.8" y="77.5">WS2812B</text>
<text x="35.2" y="75.2">U14</text>
<text x="38.2" y="72">GND</text>
<text x="75.9" y="72">DOUT</text>
<text x="77.3" y="77.5">WS2812B</text>
<text x="79.7" y="75.2">U17</text>
<text x="82.7" y="72">GND</text>
<text x="120.4" y="72">DOUT</text>
<text x="121.7" y="77.5">WS2812B</text>
<text x="124.1" y="75.2">U20</text>
<text x="127.1" y="72">GND</text>
<text x="153.2" y="76.6">+5V</text>
<text x="168.7" y="77.1">VDD</text>
<text x="170" y="73.7">WS2812B</text>
<text x="176.3" y="77.1">DIN</text>
<text x="16" y="80.4">+5V</text>
<text x="31.5" y="80.9">VDD</text>
<text x="39.1" y="80.9">DIN</text>
<text x="60.5" y="80.4">+5V</text>
<text x="75.9" y="80.9">VDD</text>
<text x="83.6" y="80.9">DIN</text>
<text x="104.9" y="80.4">+5V</text>
<text x="120.4" y="80.9">VDD</text>
<text x="128" y="80.9">DIN</text>
<text x="168.7" y="80.9">DOUT</text>
<text x="175.4" y="80.9">GND</text>
<text x="191.3" y="80.7">GND</text>
<text x="257.2" y="83.9">SW1</text>
<text x="31.5" y="84.7">DOUT</text>
<text x="35.2" y="87.9">U15</text>
<text x="38.2" y="84.7">GND</text>
<text x="54.1" y="84.5">GND</text>
<text x="75.9" y="84.7">DOUT</text>
<text x="79.7" y="87.9">U18</text>
<text x="82.7" y="84.7">GND</text>
<text x="98.6" y="84.5">GND</text>
<text x="120.4" y="84.7">DOUT</text>
<text x="124.1" y="87.9">U21</text>
<text x="127.1" y="84.7">GND</text>
<text x="143" y="84.5">GND</text>
<text x="153.2" y="89.3">+5V</text>
<text x="168.7" y="89.8">VDD</text>
<text x="170" y="86.4">WS2812B</text>
<text x="172.4" y="84.1">U23</text>
<text x="176.3" y="89.8">DIN</text>
<text x="212.7" y="87.9">USB_B_Micro</text>
<text x="216.2" y="85.6">USB1</text>
<text x="228.7" y="86.7">+5V</text>
<text x="255" y="86.2">SW_Push</text>
<text x="16" y="93.1">+5V</text>
<text x="31.5" y="93.6">VDD</text>
<text x="32.8" y="90.2">WS2812B</text>
<text x="39.1" y="93.6">DIN</text>
<text x="60.5" y="93.1">+5V</text>
<text x="75.9" y="93.6">VDD</text>
<text x="77.3" y="90.2">WS2812B</text>
<text x="83.6" y="93.6">DIN</text>
<text x="104.9" y="93.1">+5V</text>
<text x="120.4" y="93.6">VDD</text>
<text x="121.7" y="90.2">WS2812B</text>
<text x="128" y="93.6">DIN</text>
<text x="168.7" y="93.6">DOUT</text>
<text x="175.4" y="93.6">GND</text>
<text x="191.3" y="93.4">GND</text>
<text x="216.3" y="92.3">VBUS</text>
<text x="31.5" y="97.4">DOUT</text>
<text x="38.2" y="97.4">GND</text>
<text x="54.1" y="97.2">GND</text>
<text x="75.9" y="97.4">DOUT</text>
<text x="82.7" y="97.4">GND</text>
<text x="98.6" y="97.2">GND</text>
<text x="120.4" y="97.4">DOUT</text>
<text x="127.1" y="97.4">GND</text>
<text x="143" y="97.2">GND</text>
<text x="218.9" y="97.4">D+</text>
<text x="257.2" y="100.4">SW2</text>
<text x="264.9" y="98">GND</text>
<text x="215.3" y="103.4" transform="rotate(-90 215.3 103.4)">Shield</text>
<text x="217.8" y="103.4" transform="rotate(-90 217.8 103.4)">GND</text>
<text x="219.5" y="102.5">ID</text>
<text x="255" y="102.7">SW_Push</text>
<text x="54.7" y="108.3">+5V</text>
<text x="105.5" y="108.3">+5V</text>
<text x="161.3" y="110.8">+5V</text>
<text x="26.7" y="119.7">+5V</text>
<text x="43.4" y="116.5">MCU1</text>
<text x="58.2" y="116.5">ATtiny85-20SU</text>
<text x="216.6" y="117.8" transform="rotate(-90 216.6 117.8)">GND</text>
<text x="264.9" y="114.5">GND</text>
<text x="43.7" y="122.8">AREF/PB0</text>
<text x="43.7" y="125.3">PB1</text>
<text x="56.5" y="121.3" transform="rotate(-90 56.5 121.3)">VCC</text>
<text x="106" y="122.8" transform="rotate(-90 106 122.8)">VREF</text>
<text x="108.6" y="121.8" transform="rotate(-90 108.6 121.8)">VCC</text>
<text x="111.1" y="121.5">SRST</text>
<text x="111.2" y="124.1">TRST</text>
<text x="155.7" y="125.3">SDA</text>
<text x="155.7" y="122.8">SCL</text>
<text x="163.2" y="124.1" transform="rotate(-90 163.2 124.1)">VCC</text>
<text x="165.7" y="125.2" transform="rotate(-90 165.7 125.2)">VBAT</text>
<text x="168.9" y="122.8">32KHZ</text>
<text x="189.9" y="120.4" transform="rotate(-90 189.9 120.4)">+</text>
<text x="195.2" y="125.1">Bat</text>
<text x="195.4" y="122.8">U24</text>
<text x="209.6" y="124.8">+5V</text>
<text x="235" y="124.8">+5V</text>
<text x="243.9" y="124.8">+5V</text>
<text x="269.3" y="124.8">+5V</text>
<text x="23.5" y="129.6" transform="rotate(-90 23.5 129.6)">R1</text>
<text x="26.1" y="130" transform="rotate(-90 26.1 130)">10k</text>
<text x="43.7" y="130.4">XTAL1/PB3</text>
<text x="43.7" y="127.9">PB2</text>
<text x="85.8" y="130.3">AVR-JTAG-10</text>
<text x="96.2" y="128">J1</text>
<text x="112.1" y="131.7">TDO</text>
<text x="112.1" y="129.2">TMS</text>
<text x="112.2" y="126.6">TCK</text>
<text x="166.9" y="130.4">INT/SQW</text>
<text x="213.5" y="128.5">Conn_02x10_Odd_Even</text>
<text x="217.2" y="126.2">CONN_LEFT_1</text>
<text x="247.8" y="129.1">Conn_02x10_Odd_Even</text>
<text x="251" y="126.5">CONN_RIGHT_1</text>
<text x="43.7" y="135.5">RESET/PB5</text>
<text x="43.7" y="133">XTAL2/PB4</text>
<text x="113" y="134.2">TDI</text>
<text x="155.7" y="133">RST</text>
<text x="165.7" y="134.1" transform="rotate(-90 165.7 134.1)">GND</text>
<text x="191.1" y="135.6">GND</text>
<text x="56.5" y="142" transform="rotate(-90 56.5 142)">GND</text>
<text x="108.6" y="138.9" transform="rotate(-90 108.6 138.9)">GND</text>
<text x="167" y="139.4">GND</text>
<text x="172.4" y="139.4">U25</text>
<text x="173.9" y="141.9">DS3231M</text>
<text x="106.1" y="148.8">GND</text>
<text x="54.1" y="152.6">GND</text>
<text x="104.2" y="157.8">+5V</text>
<text x="115.6" y="157.8">+5V</text>
<text x="127.1" y="157.8">+5V</text>
<text x="138.5" y="157.8">+5V</text>
<text x="149.9" y="157.8">+5V</text>
<text x="216.5" y="157.1">GND</text>
<text x="234.3" y="157.1">GND</text>
<text x="250.8" y="157.1">GND</text>
<text x="268.6" y="157.1">GND</text>
<text x="108.5" y="167.4">C3</text>
<text x="120" y="167.4">C4</text>
<text x="131.4" y="167.4">C5</text>
<text x="142.8" y="167.4">C6</text>
<text x="154.3" y="167.4">C7</text>
<text x="108.7" y="169.7">0.1uF</text>
<text x="120.1" y="169.7">0.1uF</text>
<text x="131.6" y="169.7">0.1uF</text>
<text x="143" y="169.7">0.1uF</text>
<text x="154.4" y="169.7">0.1uF</text>
<text x="103.6" y="179.3">GND</text>
<text x="115" y="179.3">GND</text>
<text x="126.4" y="179.3">GND</text>
<text x="137.9" y="179.3">GND</text>
<text x="149.3" y="179.3">GND</text>
</g>
</svg>
